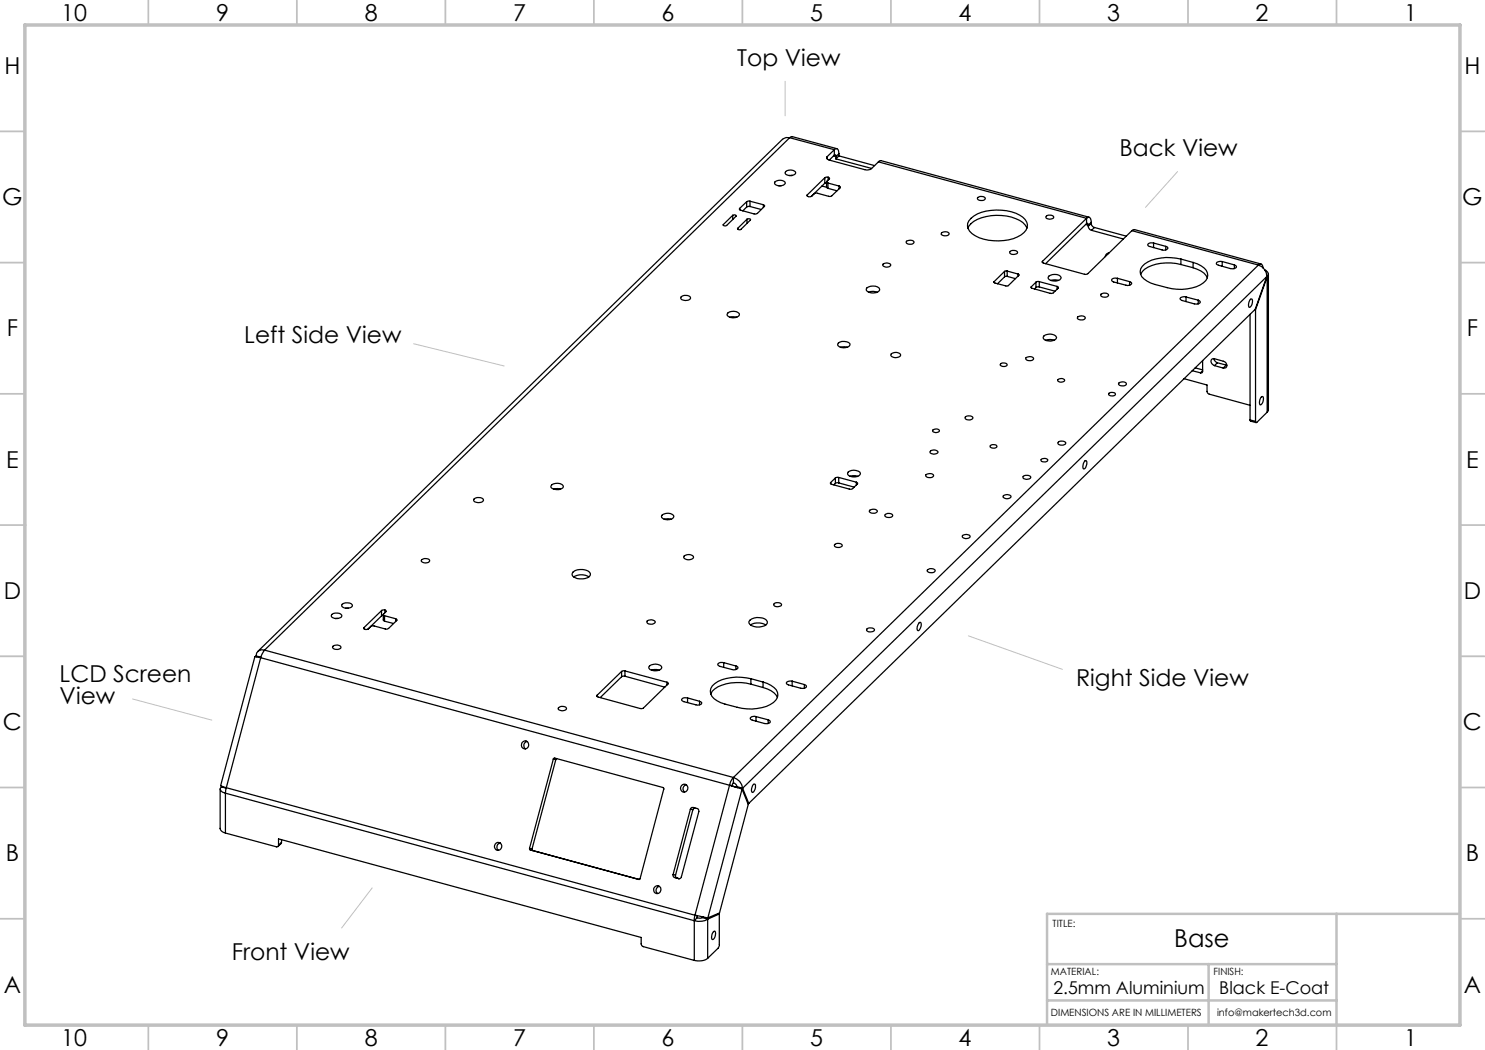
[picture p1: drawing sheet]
<svg xmlns="http://www.w3.org/2000/svg" width="297mm" height="210mm" viewBox="0 0 297 210" stroke-linecap="round" stroke-linejoin="round" font-family="sans-serif">
<path d="M157 16.3v6.9M235.5 34.3l-6.4 7.2M82.7 68.7l18.1 4.5M26.5 139.8l15.9 4.2M193.7 127.2l18.8 6.7M74.4 177.6l-6.1 8" fill="none" stroke="#c0c0c0" stroke-width=".2"/>
<g fill="none" stroke="#c0c0c0" stroke-width=".35">
<path d="M29.7 0v5M59.4 0v5M89.1 0v5M118.8 0v5M148.5 0v5M178.2 0v5M207.9 0v5M237.6 0v5M267.3 0v5M0 26.3h5M292 26.3h5M0 52.5h5"/>
<path d="M292 52.5h5M0 78.8h5M292 78.8h5M0 105h5M5 105h.1M292 105h.1M292 105h5M0 131.3h5M292 131.3h5M0 157.5h5M292 157.5h5M0 183.8h5"/>
<path d="M292 183.8h5M29.7 205v5M59.4 205v5M89.1 205v5M118.8 205v5M148.5 205h.1M148.5 205v5M178.2 205v5M207.9 205v5M237.6 205v5M267.3 205v5"/>
</g>
<path d="M209.4 192.8h57.9M241.7 192.8v12.2M267.3 182.8v22.2M292 182.8h-82.6v22.2M209.4 200.1h57.9" fill="none" stroke="#c0c0c0" stroke-width=".5"/>
<path d="M5 5h287v200h-287z" fill="none" stroke="#c0c0c0" stroke-width=".7"/>
<g fill="none" stroke="#000" stroke-width=".25">
<path d="M155 36.4a1.6 1.6 0 0 1 2 0l.1 .3a1.33 1.33 0 0 1-2.2-.1zM155.7 37.1h.5M156.5 27.9l-104.9 102.4M157.1 34.3a1.35 1.35 0 0 1 2 .3 1.27 1.27 0 0 1-2.1-.1zM157.8 35.1h.6M157.9 27.5h-.7l-.7 .4M157.9 27.5l.6-.2 8.9 2.4M157.9 27.5l-105 102.5M157.9 27.5l9 2.4M158.3 35.1h.1M161.5 39v.2M164.4 37.2l.9 .3"/>
<path d="M165 35.6l-3.5 3.4M165 36.6l-2.8 2.7M165 35.6v1M165.3 36.4v1.1l.3 .2M165.3 36.5l-.3 .1M165.5 31.3a.45 .45 0 0 0-.1 .5 .45 .45 0 0 0 .5 .2l7 1.9a1.65 1.65 0 0 0 1.4-.2M165.5 31.3v.5M165.6 36.6l2.2 .6M165.6 36.6v1.1M165.6 37.7l1.8 .5M165.6 35.4l.3 .3-.6 .6v.2l.3 .1M165.6 35.4l-.6 .2"/>
<path d="M165.6 35.4v.6M166.7 31.2l.5 .1M166.9 29.9l.1-.1a.51 .51 0 0 1 .6 .1 .51 .51 0 0 1 .1 .5l.1 .4M166.9 31h.2l.1 .3M166.9 29.9l-1.4 1.4M166.9 29.9v1.1M166.9 31l-1.1 1M167.2 31.3v.5M167.2 31.8l7.1 1.9M167.8 30.8v.4M167.8 31.2l-.6 .6M167.8 31.2l7.1 1.9"/>
<path d="M167.8 30.8l-.6 .5M167.8 37.2l.3 .2-.1 .2-1.9 1.7-2.7-.7-.6 .2-.7 .6-.6-.2v-.2M167.8 37.2v.6M175.7 32.4l.5-.3 41.6 11.4M175.7 32.4l41.6 11.3M175.7 32.4l-1.4 1.3M195.5 39.5l.8-.2a.6 .6 0 0 1 .8 .4 .97 .97 0 0 1-1.6-.1zM136.2 59.4a1.47 1.47 0 0 1 1.9 0v.2a1.34 1.34 0 0 1-1.9 .2zM144.7 44.9v.2M146.5 43.1a.39 .39 0 0 1 .7 .1l-1.9 1.9a.37 .37 0 0 1-.4 .1 .37 .37 0 0 1-.2-.3M146.5 43.1l-1.8 1.8M146.5 43.1v.8"/>
<path d="M147.5 45.7v.2M147.9 41.7v.2M149.3 40.3l-1.4 1.4M149.3 40.3v1.1M149.3 41.4l-.7 .8M149.4 43.8a.37 .37 0 0 1 .4-.1 .37 .37 0 0 1 .3 .3l-1.9 1.9a.39 .39 0 0 1-.7-.2M149.4 43.8l-1.9 1.9M149.4 43.8v.9M150 40.2l-.7 .1M150 41.3l-.7 .1M150 40.2l2.7 .7M150 40.2v1.1"/>
<path d="M150 41.3l2.3 .6M152.7 40.9l.2 .4-1.4 1.4-.4 .1-3-.8-.2-.1v-.2M152.7 40.9v.6M173.4 57.6a2.18 2.18 0 0 1 2.4 0l.1 .2a1.58 1.58 0 0 1-2.4 .5l-.2-.2zM173.7 58.4a2.12 2.12 0 0 1 1.7 0M176.6 52.8l.8-.2a.66 .66 0 0 1 .8 .4 .99 .99 0 0 1-1.7 0zM181.3 48.3l.8-.3a.6 .6 0 0 1 .7 .5 1 1 0 0 1-1.6-.1zM188.3 46.6l.5-.2a.81 .81 0 0 1 1 .4 1 1 0 0 1-1.6-.1zM193.6 45.6a4.7 4.7 0 0 1 3.6-2.3 9.4 9.4 0 0 1 7.4 1.2l.8 1.1M194.2 43.7a9 9 0 0 1 8.1-1.3 3.8 3.8 0 0 1 3.2 2.6 2.6 2.6 0 0 1-2 2.4 9.9 9.9 0 0 1-9.1-.7 1.86 1.86 0 0 1-.2-3zM198.8 56.3v.2M200.9 54.3l-2.1 2"/>
<path d="M200.9 54.3v1.1M200.9 55.4l-1.4 1.4M201.4 54.2l-.5 .1M201.4 55.3l-.5 .1M201.4 54.2l2.2 .6M201.4 54.2v1.1M201.4 55.3l1.7 .4M202 50.3l.8-.2a.6 .6 0 0 1 .7 .4 .95 .95 0 0 1-1.6-.1zM203.6 54.8l.2 .2-2.2 2.2h-.4l-2.2-.6-.2-.1v-.2M203.6 54.8v.4M206.3 57.4v.2M207.2 56.4l-.9 1"/>
<path d="M207.2 56.4v1.1M207.2 57.5l-.3 .3M207.9 56.3l-.7 .1M207.9 57.4l-.7 .1M207.9 56.3l3.5 1M207.9 56.3v1.1M207.9 57.4l3.1 .8M208.5 52.3v.2M209.3 43.2l.7-.2a.6 .6 0 0 1 .7 .5 .95 .95 0 0 1-1.5-.1zM209.8 55.2a1.82 1.82 0 0 1 2.4 .3 1.59 1.59 0 0 1-2.3 .4l-.2-.2zM210.1 56.1l.6-.1 1 .1M211.4 57.3l.3 .1v.2l-1.1 1-.3 .1-3.9-1-.2-.2 .1-.1"/>
<path d="M211.4 57.3v.5M217.1 44.9l.6 .1M217.3 43.7l.4-.2h.2l.3 .4v.6M217.3 44.7h.3l.1 .3M217.3 43.7l-8.8 8.6M217.3 43.7v1M217.3 44.7l-8.2 8M217.7 45.3a.88 .88 0 0 0 .6 .8M217.7 45v.3M218.2 44.7a.99 .99 0 0 0 .7 .8M218.2 44.5l-.5 .5M218.2 44.7l-.5 .6"/>
<path d="M218.2 44.5v.2M218.3 46.1l6.3 1.7M218.9 45.5l-.6 .6M218.9 45.5l6.3 1.7M220.2 58.8l.8-.2a.58 .58 0 0 1 .7 .5 .97 .97 0 0 1-1.6-.1zM221.7 50.6l-.1 .2M221.8 50.6a.78 .78 0 0 0-.7 .7M223.5 55.7l-.3-.1a.61 .61 0 0 0-.8 .6l.3 .2 2.8 .7a.65 .65 0 0 0 .8-.5l-.4-.3M223.5 55.7l2.4 .6M223.5 55.7v.9M225.9 56.3v.7M226.4 46.1l-9.1 8.7h-.4l-8.2-2.2-.3-.2 .1-.1"/>
<path d="M226.4 46.1l.5-.2 25.3 6.9M226.4 46.1l25.3 6.9M230.7 48.6h-.3a.61 .61 0 0 0-.8 .5l3.1 1a.65 .65 0 0 0 .8-.6l-.3-.2M230.7 48.6l2.5 .7M230.7 48.6v.9M233.2 49.3v.7M236.2 51.8a9.3 9.3 0 0 0-7.3 1 1.77 1.77 0 0 0-.1 3 14.1 14.1 0 0 0 7.6 2.1 6.6 6.6 0 0 0 4.8-1.8 1.93 1.93 0 0 0-1-2.9l-1.6-.7M236.2 52.9a9.1 9.1 0 0 0-7.3 1l-.8 1M236.2 51.8l2.4 .7M236.2 51.8v1.1M236.2 52.9l2.4 .6M237.2 59.4h-.9l-.2 .1-.1 .4 .4 .2 2.5 .7h.6a.47 .47 0 0 0 .5-.5l-.4-.3"/>
<path d="M237.2 59.4l2.4 .6M237.2 59.4v.9M238.6 53.5a4.4 4.4 0 0 1 2.9 2.1M238.6 52.5v1M244.4 52.3l-.8 .1-.3 .1v.3l.4 .2 2.7 .8 .6-.2 .3-.2-.4-.4M244.4 52.3l2.5 .7M244.4 52.3v1M246.9 53v.7M250.1 59.9l.3-.1a1.19 1.19 0 0 1-.6 1.6l-.1-.7zM251.7 53a2.4 2.4 0 0 1 1.7 2.3M251.7 53a.54 .54 0 0 1 .7-.1 .54 .54 0 0 1 .2 .7M251.7 53l-105 102.5"/>
<path d="M252.9 54l.7 .5 .1 .5-.3 .4M253.4 55.3l-104.9 102.3M253.4 55.3l-2.4 6.6-101.2 98.8M253.4 55.3v.1M253.4 55.4l-2.3 6.5M253.4 55.4v27M253.7 54.8v27.2l-.3 .4M145.6 62.6a1.82 1.82 0 0 1 2.2 .1l.1 .3a1.62 1.62 0 0 1-2.4 .1zM145.9 63.5l.4-.1 1.1 .1M167.7 68.6a1.95 1.95 0 0 1 2.3 .1v.3a1.64 1.64 0 0 1-2.4 .1zM168.1 69.5l.8-.2 .6 .2M178.3 70.8a1.26 1.26 0 0 1 1.8 .2 1.18 1.18 0 0 1-1.9 0z"/>
<path d="M200.1 72.8l.7-.2a.53 .53 0 0 1 .6 .4 .88 .88 0 0 1-1.4-.1zM205.2 71.5l.8-.2a.6 .6 0 0 1 .7 .5 1 1 0 0 1-1.6-.1zM208.8 67.2a1.82 1.82 0 0 1 2.5 .3 1.67 1.67 0 0 1-2.6 .2zM209.1 68l.9-.1 .8 .1M211.6 75.9l.7-.2 .5 .1 .1 .3a.85 .85 0 0 1-1.4 0zM215.5 63.4l.5-.2a.81 .81 0 0 1 1.1 .4 1 1 0 0 1-1.6 0zM221.8 78.7l.4-.2h.5l.4 .4a.84 .84 0 0 1-1.4-.1zM223.8 76.6l.8-.2a.58 .58 0 0 1 .7 .4 1 1 0 0 1-1.6 0zM236.8 75.7l4.6 1.3v1.3l.4 .5 8.2 2.3M238.4 74.1l1.7 .5M239 73.6l1.5 .4M239.6 60v.8"/>
<path d="M240.5 72.1v2.3l-.2 .2h-.2M240.5 74.1l-.4 .5M242.8 71.7a1.06 1.06 0 0 0 .7 .9M242.9 73.1a.75 .75 0 0 1-.7-.6 .75 .75 0 0 1 .4-.8l2.1 .5a.73 .73 0 0 1 .6 .6 .73 .73 0 0 1-.4 .8h-.2M242.9 73.1l1.8 .5M243.5 72.6l-.6 .5M243.5 72.6l1.8 .4M245.3 73l-.6 .6M245.3 73l.1 .1M250 62.9v21.1M251 61.9h.1M251.1 61.9v22.4"/>
<path d="M252.3 79.4l.3-.1a1.19 1.19 0 0 1-.6 1.7l-.1-.8zM94.8 99.8a1.47 1.47 0 0 1 1.9 .1v.2a1.34 1.34 0 0 1-1.9 .1zM110.3 97a1.81 1.81 0 0 1 2.3 .1l.1 .3a1.68 1.68 0 0 1-2.5 .1zM110.7 97.8l.8-.1 .6 .1M166.1 96.5v.3M167.1 95.6l-1 .9M167.1 95.6v1.1M167.1 96.7l-.3 .3M167.7 95.5l-.6 .1M167.7 96.6l-.6 .1M167.7 95.5l3.6 .9M167.7 95.5v1.1"/>
<path d="M167.7 96.6l3.2 .8M169.7 94.4a1.78 1.78 0 0 1 2.4 .3 1.52 1.52 0 0 1-2.4 .4l-.2-.5zM170 95.2l.6-.1 1 .1M171.3 96.4l.2 .1v.3l-1.2 1.1-4-1-.2-.2v-.2M171.3 96.4v.6M185.2 94.9l.8-.2a.6 .6 0 0 1 .7 .5 1 1 0 0 1-1.6-.1zM186.1 90.2l.8-.2 .5 .2 .2 .2a.99 .99 0 0 1-1.6 0zM186.6 86l.7-.2a.53 .53 0 0 1 .6 .4 .8 .8 0 0 1-1.4-.1zM193.1 83.4l.8-.2a.6 .6 0 0 1 .7 .4 .95 .95 0 0 1-1.6-.1zM198.1 89.1l.4-.2 .5 .1 .4 .3a.84 .84 0 0 1-1.4-.1zM200.7 99.1l.8-.2a.66 .66 0 0 1 .7 .5 .99 .99 0 0 1-1.6-.1zM204.6 95.3l.9-.2a.6 .6 0 0 1 .7 .4 .95 .95 0 0 1-1.6-.1z"/>
<path d="M208.2 91.9l.7-.2a.53 .53 0 0 1 .6 .4 .84 .84 0 0 1-1.3-.1zM211.7 88.4l.7-.2a.58 .58 0 0 1 .7 .5 .98 .98 0 0 1-1.5-.1zM217 92.2l.1-.1a1.21 1.21 0 0 1-.3 1.7h-.1l-.1-.4 .1-.7zM250 84l.1 .2 1.1 .3M250 84l1.1 .3M253.4 82.4l-2.1 2.1h-.2v-.2M84.3 111.9l.9-.2a.61 .61 0 0 1 .7 .5 1.01 1.01 0 0 1-1.7-.1zM114.6 114.4a2.57 2.57 0 0 1 3.5 .3 .99 .99 0 0 1-1 1 2.29 2.29 0 0 1-2.7-.7zM114.7 115.4a2.92 2.92 0 0 1 3.1 0M132.4 103a1.82 1.82 0 0 1 2.3 .1l.1 .3a1.62 1.62 0 0 1-2.5 .1zM132.8 103.8l.8-.1 .6 .1M136.8 111.2a1.26 1.26 0 0 1 1.9 .3 1.18 1.18 0 0 1-2-.1z"/>
<path d="M167 108.9l.7-.2a.58 .58 0 0 1 .8 .4 .97 .97 0 0 1-1.6-.1zM174 102.1l.4-.2a.81 .81 0 0 1 1.1 .4 1.04 1.04 0 0 1-1.7-.1zM177.1 102.9l.7-.2a.58 .58 0 0 1 .7 .4 1 1 0 0 1-1.5 0zM185.5 113.9l.8-.2a.66 .66 0 0 1 .7 .5 1.01 1.01 0 0 1-1.6-.1zM192.5 107.1l.8-.2a.58 .58 0 0 1 .7 .4 .95 .95 0 0 1-1.6 0zM51.2 131.2l1 .2M51.2 131.2l.1 .2M52.1 131.5l-1.1-.2-6.9 25.8 1.2 .4M52.1 131.5l-6.8 26M52.1 131.5l93.8 25.5M52.9 130l-.8 1.5M52.9 130a1.22 1.22 0 0 0-1.7 1.2"/>
<path d="M52.9 130l93.8 25.5M66.4 122.9a1.61 1.61 0 0 1 1.9 .1l.1 .2a1.29 1.29 0 0 1-2.1-.1zM66.6 129.2l.9-.2a.65 .65 0 0 1 .7 .5 1.05 1.05 0 0 1-1.7-.1zM67 123.7h.6M68.4 120.9a1.67 1.67 0 0 1 2 .1l.1 .2a1.33 1.33 0 0 1-2.2-.1zM69.1 121.6h.6M72.8 125.5v.3M76.3 122.1l-3.5 3.4M76.3 122.1v1.1M76.3 123.2l-2.7 2.6M76.7 122.9v1.1l.2 .2M76.7 123l-.4 .2"/>
<path d="M76.9 123.1l2.2 .6M76.9 123.1v1.1M76.9 124.2l1.8 .5M77 122l.2 .3-.5 .6 .2 .2M77 122l-.7 .1M77 122v.5M79.1 123.7l.2 .2 .1 .2-1.7 1.6-.3 .1-2.8-.6-.4 .1-.8 .6-.6-.1v-.3M79.1 123.7v.6M119.4 139.1v.2M124.3 134.3l-4.9 4.8M124.3 134.3v1.1M124.3 135.4l-4.2 4.1"/>
<path d="M125 134.2l-.7 .1M125 135.2l-.7 .2M125 134.2l8.4 2.2M125 134.2v1M125 135.2l8 2.2M129.4 124.2l.9-.2a.73 .73 0 0 1 .8 .5 1.05 1.05 0 0 1-1.7-.1zM129.9 133.2a1.77 1.77 0 0 1 2.5 .2 1.55 1.55 0 0 1-2.4 .5l-.2-.2zM130.3 134l.5-.1 1 .1M133.4 136.4l.3 .3-5 4.9-.4 .1-8.7-2.3-.3-.2 .1-.1M133.4 136.4v.6M137.5 139.6h-.3a.61 .61 0 0 0-.9 .5l.4 .2 2.8 .7 .8-.2v-.3l-.4-.2M137.5 139.6l2.4 .7"/>
<path d="M137.5 139.6v.9M144.7 132.5h-.6a.47 .47 0 0 0-.5 .5l.4 .3 2.7 .7 .3-.1a.47 .47 0 0 0 .6-.5l-.4-.2M144.7 132.5l2.5 .7M144.7 132.5v.9M147.2 133.2v.7M150 124a2.75 2.75 0 0 1 3.3 0l.2 .3a.94 .94 0 0 1-1.1 1 2.36 2.36 0 0 1-2.6-.7zM150.1 125a3.1 3.1 0 0 1 3.1 0M150.2 135.7a9.2 9.2 0 0 0-7.3 1 1.9 1.9 0 0 0-.8 1.9 1.9 1.9 0 0 0 1.3 1.6 13.6 13.6 0 0 0 9.9 1.1 3.2 3.2 0 0 0 2.3-2.3 3.3 3.3 0 0 0-3-2.6M150.2 136.8a9 9 0 0 0-7.3 1l-.4 .4-.4 .6M150.2 135.7l2.4 .7M150.2 135.7v1.1M150.2 136.8l2.4 .7"/>
<path d="M152.6 137.5a4.1 4.1 0 0 1 2.9 2M152.6 136.4v1.1M154.8 120.7l.8-.2a.6 .6 0 0 1 .7 .5 .95 .95 0 0 1-1.6-.1zM158.4 136.2h-.2a.65 .65 0 0 0-.9 .5l.4 .3 2.7 .7a.61 .61 0 0 0 .9-.5l-.4-.3M158.4 136.2l2.5 .7M158.4 136.2v1M160.9 136.9v.7M173.4 125.8l.8-.2a.61 .61 0 0 1 .7 .4 1.11 1.11 0 0 1-1.6 .1zM183.8 124.6l.3-.1a1.21 1.21 0 0 1-.5 1.6l-.2-.7zM44 157.8v8l.5 .6 .6 .2M44.3 157.4l-.3 .3 .1 .4 .4 .3 .6 .2M44.3 157.4l.9 .2"/>
<path d="M44.5 157.3l-.2 .1M45.1 158.6l93.8 25.5M45.1 158.6v8M45.3 157.5l-.2 1.1M45.3 157.5l93.7 25.5M105.4 148.3a.83 .83 0 0 0-.6 .6 .83 .83 0 0 0 .3 .9M110.7 151.8l.2-.2 21.8 6 .1 .2-4.8 17.9-.3 .2M110.7 151.8l-4.8 17.9M110.7 151.8l.5 .1M111.2 151.9l-4.8 17.9M111.3 151.8l-.1 .1M111.7 141.5a1.09 1.09 0 0 1 1.6 .2 1.01 1.01 0 0 1-1.7 0z"/>
<path d="M137.3 156.9a.84 .84 0 0 0-.7 .7 .84 .84 0 0 0 .3 .8M139.9 140.3v.7M145.9 157l2.5 .8M145.9 157l-6.9 26M145.9 157l.5 .2M146.4 157.2l.4 .1M146.7 155.5l-.6 .8-.2 .7M146.7 156.6l-.3 .6M146.7 155.5a2.49 2.49 0 0 1 1.8 2.1M146.7 156.6a.88 .88 0 0 1 .7 .7M146.7 155.5v1.1M146.7 157.3l.5 .2"/>
<path d="M147.4 157.3l1.1 .3M147.4 157.3l.1 .2M148.4 157.8l-6.8 25.8M148.4 157.8l1.2 3.1-5.7 21.7-2.3 1M148.5 157.6l1.3 3.1M150.7 156.9l.3-.1a1.21 1.21 0 0 1-.6 1.7l-.1-.8zM151.2 143.3h-.3a.65 .65 0 0 0-.8 .5l.4 .2 2.7 .7a.61 .61 0 0 0 .8-.5l-.4-.2M151.2 143.3l2.4 .7M151.2 143.3v.9M153.6 144v.7M45.1 166.6l10.3 2.8 .2-.1 .1-.3M55.7 169v-1.2l72.5 19.7v1.4l.5 .4 10.2 2.8"/>
<path d="M56.3 168.5l-.7 .8M56.3 168.5l-.6 .5M56.3 167.9v.6M100 168.6a.84 .84 0 0 0-.6 .6 .84 .84 0 0 0 .3 .9M105.9 169.7l.2 .3M105.9 169.7l.5 .1M106.1 170l21.6 5.9M106.1 170l.4 .1M106.4 169.8l.1 .3M106.5 170.1l21.3 5.8M127.7 175.9h.1M131.9 177.3a.8 .8 0 0 0-.7 .6 .8 .8 0 0 0 .4 .8"/>
<path d="M134.6 174.9a.46 .46 0 0 0 .3 .6M134.6 174.9l.5 .1M134.9 175.5l.8 .2M134.9 175.5l.5 .1M135.1 175v.4l.3 .2M135.4 175.6l.5 .1M135.7 175.7h.1M138.1 161.8l.3-.3 1.1 .2 .2 .1 .1 .5-3.5 13.1a.43 .43 0 0 1-.6 .3M138.1 161.8l-3.5 13.1M138.1 161.8l.5 .2M138.6 162l-3.5 13M139 161.6l-.4 .4"/>
<path d="M149.5 160.6l.3 .1M138.9 184.1v8M139 183l2.6 .6M139 183l-.1 1.1M139 183l.5 .2-.1 .3M139.4 183.5l-.5 .6M140.4 183.5l-.4 .1-.6-.1M140.4 183.5l1.1 .3M140.7 183.4l-.3 .1M141.5 183.8a3.3 3.3 0 0 1-2.6 .3M141.5 191.7a3.1 3.1 0 0 1-2.6 .4M141.5 183.8v7.9"/>
<path d="M142.7 186.3l.2-.1a1.09 1.09 0 0 1-.2 1.6l-.3 .1-.1-.4 .1-.7zM143.5 182.7l.4 .1M143.9 182.8v6.3l-.2 .5-2.2 2.1M143.9 182.8l-2.4 1"/>
<circle cx="105" cy="148.9" r=".78"/>
<circle cx="136.8" cy="157.6" r=".76"/>
<circle cx="99.6" cy="169.2" r=".76"/>
<circle cx="131.4" cy="177.9" r=".78"/>
</g>
<text font-size="4.9" x="234.9" y="189.4">Base</text>
<g font-size="4.7">
<text x="12.2" y="4.2">10</text>
<text x="43.2" y="4.2">9</text>
<text x="72.9" y="4.2">8</text>
<text x="102.6" y="4.2">7</text>
<text x="132.3" y="4.2">6</text>
<text x="162" y="4.2">5</text>
<text x="191.7" y="4.2">4</text>
<text x="221.4" y="4.2">3</text>
<text x="251.1" y="4.2">2</text>
<text x="280.8" y="4.2">1</text>
<text x=".9" y="14.8">H</text>
<text x="147.5" y="13.2">Top View</text>
<text x="292.9" y="14.8">H</text>
<text x="223.9" y="31.1">Back View</text>
<text x=".5" y="41">G</text>
<text x="292.4" y="41">G</text>
<text x="1.4" y="67.3">F</text>
<text x="48.9" y="68.5">Left Side View</text>
<text x="293.4" y="67.3">F</text>
<text x="1.2" y="93.5">E</text>
<text x="293.2" y="93.5">E</text>
<text x=".8" y="119.8">D</text>
<text x="292.8" y="119.8">D</text>
<text x="11.9" y="136.4">LCD Screen</text>
<text x="215.2" y="137.1">Right Side View</text>
<text x="11.9" y="140.9">View</text>
<text x=".6" y="146">C</text>
<text x="292.6" y="146">C</text>
<text x="1.2" y="172.3">B</text>
<text x="293.2" y="172.3">B</text>
<text x="46.4" y="192">Front View</text>
<text x=".8" y="198.5">A</text>
<text x="292.8" y="198.5">A</text>
<text x="12.2" y="209.2">10</text>
<text x="43.2" y="209.2">9</text>
<text x="72.9" y="209.2">8</text>
<text x="102.6" y="209.2">7</text>
<text x="132.3" y="209.2">6</text>
<text x="162" y="209.2">5</text>
<text x="191.7" y="209.2">4</text>
<text x="221.4" y="209.2">3</text>
<text x="251.1" y="209.2">2</text>
<text x="280.8" y="209.2">1</text>
</g>
<g font-size="3.5">
<text x="210.7" y="198.8">2.5mm Aluminium</text>
<text x="243.9" y="198.8">Black E-Coat</text>
</g>
<g font-size="2">
<text x="210.5" y="185.4">TITLE:</text>
<text x="210.2" y="195">MATERIAL:</text>
<text x="242.7" y="195">FINISH:</text>
<text x="210.2" y="203.2">DIMENSIONS ARE IN MILLIMETERS</text>
<text x="243.4" y="203.2">info@makertech3d.com</text>
</g>
</svg>
